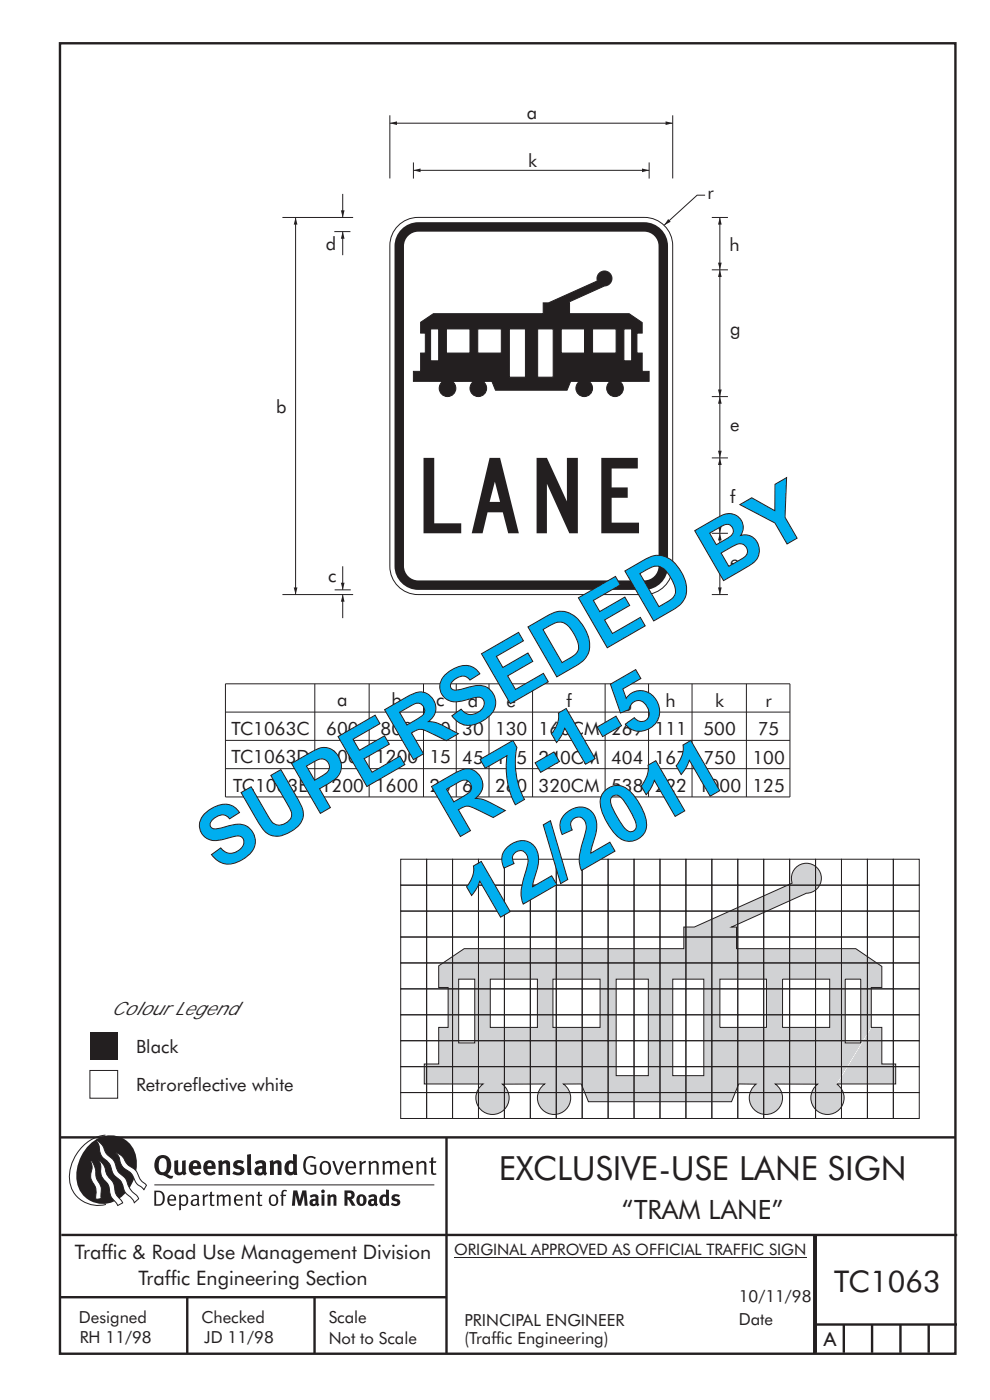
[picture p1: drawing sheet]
<svg xmlns="http://www.w3.org/2000/svg" width="210mm" height="297mm" viewBox="0 0 210 297" stroke-linecap="round" stroke-linejoin="round" font-family="sans-serif">
<g fill="none" stroke="#231f20" stroke-width=".51">
<path d="M12.7 9.2h190v278h-190zM12.7 241.3h190M94.7 241.4v45.8M12.7 275.2h82M13 262h190M39.7 275.2v12M66.7 275.2v12M172.7 262.2v25M173 262.1v24.9M173 281h30M179 281v6M185 281v6"/>
<path d="M191 281v6M197 281v6"/>
</g>
<path d="M96.3 266.7h74.7" fill="none" stroke="#231f20" stroke-width=".21"/>
<path d="M19.1 218.9h5.9v5.9h-5.9z" fill-rule="evenodd" fill="#231f20"/>
<path d="M19.1 227.1h5.9v5.9h-5.9z" fill-rule="evenodd" fill="#fff" stroke="#231f20" stroke-width=".21"/>
<path d="M93.1 204.9l5.4-3.6h46.6v-4.6h2.2l20.7-9.3a3.2 3.2 0 0 1 2.4-4.2 3.2 3.2 0 0 1 3.9 2.9 3.2 3.2 0 0 1-3.4 3.4l-15.7 7.2h1v4.6h25.3l5.6 3.7v4.5h-2.3v8.5l-7.3 12a3.5 3.5 0 0 1 .6 5.2 3.5 3.5 0 0 1-5.3 0 3.5 3.5 0 0 1 .6-5.2h-8.9a3.5 3.5 0 0 1 .6 5.2 3.5 3.5 0 0 1-5.3 .1 3.5 3.5 0 0 1 .6-5.3h-3.7l-1.5 3.7h-30.4l-1.5-3.7h-3.8a3.5 3.5 0 0 1 .7 5.2 3.5 3.5 0 0 1-5.3 0 3.5 3.5 0 0 1 .6-5.2h-8.9a3.5 3.5 0 0 1 .5 5.3 3.5 3.5 0 0 1-5.3-.1 3.5 3.5 0 0 1 .7-5.2h-12.5v-4.3h3.1v-7.7h2v-8.5h-2zM97.3 207.7v13.6h3.4v-13.6zM104 207.7h10v10.3h-10zM130.7 207.7v20.5h6.8v-20.5zM117.3 207.7v10.3h10v-10.3zM142.7 207.7h6.6v20.5h-6.6zM152.7 207.7h9.9v10.3h-9.9zM166 207.7v10.3zM166 207.7h10v10.3h-10zM179.3 207.7v13.6h3.3v-13.6zM184.8 218l-7.3 12h12.5v-4.3h-2.9v-7.7zM152.7 218h9.9zM179.3 207.7h3.3z" fill-rule="evenodd" fill="#d1d2d4" stroke="#231f20" stroke-width=".21"/>
<g fill="none" stroke="#231f20" stroke-width=".21">
<path d="M152.7 46.1v11.1M47.8 145.1h119.8v24h-119.8zM47.8 151.1h119.8M47.8 157.1h119.8M66.8 145.1v24M78.3 145.1v24M89.8 145.1v24M96.8 145.1v24M103.7 145.1v24M113 145.1v24M128.4 145.1v24M137.6 145.1v24"/>
<path d="M146.8 145.1v24M158.3 145.1v24M47.8 163.1h119.8M85 182.3h5.5v5.5h-5.5zM85 187.8h5.5v5.5h-5.5zM85 193.3h5.5v5.5h-5.5zM85 198.8h5.5v5.5h-5.5zM90.5 182.3h5.5v5.5h-5.5zM90.5 187.8h5.5v5.5h-5.5zM90.5 193.3h5.5v5.5h-5.5zM90.5 198.8h5.5v5.5h-5.5zM96 182.3h5.5v5.5h-5.5z"/>
<path d="M96 187.8h5.5v5.5h-5.5zM96 193.3h5.5v5.5h-5.5zM96 198.8h5.5v5.5h-5.5zM101.5 182.3h5.5v5.5h-5.5zM101.5 187.8h5.5v5.5h-5.5zM101.5 193.3h5.5v5.5h-5.5zM101.5 198.8h5.5v5.5h-5.5zM107 182.3h5.5v5.5h-5.5zM107 187.8h5.5v5.5h-5.5zM107 193.3h5.5v5.5h-5.5zM107 198.8h5.5v5.5h-5.5zM112.5 182.3h5.5v5.5h-5.5z"/>
<path d="M112.5 187.8h5.5v5.5h-5.5zM112.5 193.3h5.5v5.5h-5.5zM112.5 198.8h5.5v5.5h-5.5zM118 182.3h5.5v5.5h-5.5zM118 187.8h5.5v5.5h-5.5zM118 193.3h5.5v5.5h-5.5zM118 198.8h5.5v5.5h-5.5zM123.5 182.3h5.5v5.5h-5.5zM123.5 187.8h5.5v5.5h-5.5zM123.5 193.3h5.5v5.5h-5.5zM123.5 198.8h5.5v5.5h-5.5zM129 182.3h5.5v5.5h-5.5z"/>
<path d="M129 187.8h5.5v5.5h-5.5zM129 193.3h5.5v5.5h-5.5zM129 198.8h5.5v5.5h-5.5zM134.5 182.3h5.5v5.5h-5.5zM134.5 187.8h5.5v5.5h-5.5zM134.5 193.3h5.5v5.5h-5.5zM134.5 198.8h5.5v5.5h-5.5zM140 182.3h5.5v5.5h-5.5zM140 187.8h5.5v5.5h-5.5zM140 193.3h5.5v5.5h-5.5zM140 198.8h5.5v5.5h-5.5zM145.5 182.3h5.5v5.5h-5.5z"/>
<path d="M145.5 187.8h5.5v5.5h-5.5zM145.5 193.3h5.5v5.5h-5.5zM145.5 198.8h5.5v5.5h-5.5zM151 182.3h5.5v5.5h-5.5zM151 187.8h5.5v5.5h-5.5zM151 193.3h5.5v5.5h-5.5zM151 198.8h5.5v5.5h-5.5zM156.5 182.3h5.5v5.5h-5.5zM156.5 187.8h5.5v5.5h-5.5zM156.5 193.3h5.5v5.5h-5.5zM156.5 198.8h5.5v5.5h-5.5zM162 182.3h5.5v5.5h-5.5z"/>
<path d="M162 187.8h5.5v5.5h-5.5zM162 193.3h5.5v5.5h-5.5zM162 198.8h5.5v5.5h-5.5zM167.5 182.3h5.5v5.5h-5.5zM167.5 187.8h5.5v5.5h-5.5zM167.5 193.3h5.5v5.5h-5.5zM167.5 198.8h5.5v5.5h-5.5zM173 182.3h5.5v5.5h-5.5zM173 187.8h5.5v5.5h-5.5zM173 193.3h5.5v5.5h-5.5zM173 198.8h5.5v5.5h-5.5zM178.5 182.3h5.5v5.5h-5.5z"/>
<path d="M178.5 187.8h5.5v5.5h-5.5zM178.5 193.3h5.5v5.5h-5.5zM178.5 198.8h5.5v5.5h-5.5zM184 182.3h5.5v5.5h-5.5zM184 187.8h5.5v5.5h-5.5zM184 193.3h5.5v5.5h-5.5zM184 198.8h5.5v5.5h-5.5zM189.5 182.3h5.5v5.5h-5.5zM189.5 187.8h5.5v5.5h-5.5zM189.5 193.3h5.5v5.5h-5.5zM189.5 198.8h5.5v5.5h-5.5zM85 204.3h5.5v5.5h-5.5z"/>
<path d="M85 209.8h5.5v5.5h-5.5zM85 215.3h5.5v5.5h-5.5zM90.5 204.3h5.5v5.5h-5.5zM90.5 209.8h5.5v5.5h-5.5zM90.5 215.3h5.5v5.5h-5.5zM96 204.3h5.5v5.5h-5.5zM96 209.8h5.5v5.5h-5.5zM96 215.3h5.5v5.5h-5.5zM101.5 204.3h5.5v5.5h-5.5zM101.5 209.8h5.5v5.5h-5.5zM101.5 215.3h5.5v5.5h-5.5zM107 204.3h5.5v5.5h-5.5z"/>
<path d="M107 209.8h5.5v5.5h-5.5zM107 215.3h5.5v5.5h-5.5zM112.5 204.3h5.5v5.5h-5.5zM112.5 209.8h5.5v5.5h-5.5zM112.5 215.3h5.5v5.5h-5.5zM118 204.3h5.5v5.5h-5.5zM118 209.8h5.5v5.5h-5.5zM118 215.3h5.5v5.5h-5.5zM123.5 204.3h5.5v5.5h-5.5zM123.5 209.8h5.5v5.5h-5.5zM123.5 215.3h5.5v5.5h-5.5zM129 204.3h5.5v5.5h-5.5z"/>
<path d="M129 209.8h5.5v5.5h-5.5zM129 215.3h5.5v5.5h-5.5zM134.5 204.3h5.5v5.5h-5.5zM134.5 209.8h5.5v5.5h-5.5zM134.5 215.3h5.5v5.5h-5.5zM140 204.3h5.5v5.5h-5.5zM140 209.8h5.5v5.5h-5.5zM140 215.3h5.5v5.5h-5.5zM145.5 204.3h5.5v5.5h-5.5zM145.5 209.8h5.5v5.5h-5.5zM145.5 215.3h5.5v5.5h-5.5zM151 204.3h5.5v5.5h-5.5z"/>
<path d="M151 209.8h5.5v5.5h-5.5zM151 215.3h5.5v5.5h-5.5zM156.5 204.3h5.5v5.5h-5.5zM156.5 209.8h5.5v5.5h-5.5zM156.5 215.3h5.5v5.5h-5.5zM162 204.3h5.5v5.5h-5.5zM162 209.8h5.5v5.5h-5.5zM162 215.3h5.5v5.5h-5.5zM167.5 204.3h5.5v5.5h-5.5zM167.5 209.8h5.5v5.5h-5.5zM167.5 215.3h5.5v5.5h-5.5zM173 204.3h5.5v5.5h-5.5z"/>
<path d="M173 209.8h5.5v5.5h-5.5zM173 215.3h5.5v5.5h-5.5zM178.5 204.3h5.5v5.5h-5.5zM178.5 209.8h5.5v5.5h-5.5zM178.5 215.3h5.5v5.5h-5.5zM184 204.3h5.5v5.5h-5.5zM184 209.8h5.5v5.5h-5.5zM184 215.3h5.5v5.5h-5.5zM189.5 204.3h5.5v5.5h-5.5zM189.5 209.8h5.5v5.5h-5.5zM189.5 215.3h5.5v5.5h-5.5zM85 220.8h5.5v5.5h-5.5z"/>
<path d="M85 226.3h5.5v5.5h-5.5zM85 231.8h5.5v5.5h-5.5zM90.5 220.8h5.5v5.5h-5.5zM90.5 226.3h5.5v5.5h-5.5zM90.5 231.8h5.5v5.5h-5.5zM96 220.8h5.5v5.5h-5.5zM96 226.3h5.5v5.5h-5.5zM96 231.8h5.5v5.5h-5.5zM101.5 220.8h5.5v5.5h-5.5zM101.5 226.3h5.5v5.5h-5.5zM101.5 231.8h5.5v5.5h-5.5zM107 220.8h5.5v5.5h-5.5z"/>
<path d="M107 226.3h5.5v5.5h-5.5zM107 231.8h5.5v5.5h-5.5zM112.5 220.8h5.5v5.5h-5.5zM112.5 226.3h5.5v5.5h-5.5zM112.5 231.8h5.5v5.5h-5.5zM118 220.8h5.5v5.5h-5.5zM118 226.3h5.5v5.5h-5.5zM118 231.8h5.5v5.5h-5.5zM123.5 220.8h5.5v5.5h-5.5zM123.5 226.3h5.5v5.5h-5.5zM123.5 231.8h5.5v5.5h-5.5zM129 220.8h5.5v5.5h-5.5z"/>
<path d="M129 226.3h5.5v5.5h-5.5zM129 231.8h5.5v5.5h-5.5zM134.5 220.8h5.5v5.5h-5.5zM134.5 226.3h5.5v5.5h-5.5zM134.5 231.8h5.5v5.5h-5.5zM140 220.8h5.5v5.5h-5.5zM140 226.3h5.5v5.5h-5.5zM140 231.8h5.5v5.5h-5.5zM145.5 220.8h5.5v5.5h-5.5zM145.5 226.3h5.5v5.5h-5.5zM145.5 231.8h5.5v5.5h-5.5zM151 220.8h5.5v5.5h-5.5z"/>
<path d="M151 226.3h5.5v5.5h-5.5zM151 231.8h5.5v5.5h-5.5zM156.5 220.8h5.5v5.5h-5.5zM156.5 226.3h5.5v5.5h-5.5zM156.5 231.8h5.5v5.5h-5.5zM162 220.8h5.5v5.5h-5.5zM162 226.3h5.5v5.5h-5.5zM162 231.8h5.5v5.5h-5.5zM167.5 220.8h5.5v5.5h-5.5zM167.5 226.3h5.5v5.5h-5.5zM167.5 231.8h5.5v5.5h-5.5zM173 220.8h5.5v5.5h-5.5z"/>
<path d="M173 226.3h5.5v5.5h-5.5zM173 231.8h5.5v5.5h-5.5zM178.5 220.8h5.5v5.5h-5.5zM178.5 226.3h5.5v5.5h-5.5zM178.5 231.8h5.5v5.5h-5.5zM184 220.8h5.5v5.5h-5.5zM184 226.3h5.5v5.5h-5.5zM184 231.8h5.5v5.5h-5.5zM189.5 220.8h5.5v5.5h-5.5zM189.5 226.3h5.5v5.5h-5.5zM189.5 231.8h5.5v5.5h-5.5z"/>
</g>
<g fill="#231f20">
<path d="M152.7 46.1l.4 1.5h-.8z"/>
<path d="M152.3 55.7h.8l-.4 1.5z"/>
</g>
<path d="M152.7 113.1v13" fill="none" stroke="#231f20" stroke-width=".21"/>
<g fill="#231f20">
<path d="M152.7 113.1l.4 1.5h-.8z"/>
<path d="M152.3 124.6h.8l-.4 1.5z"/>
</g>
<path d="M152.7 97.1v16" fill="none" stroke="#231f20" stroke-width=".21"/>
<g fill="#231f20">
<path d="M152.7 97.1l.4 1.5h-.8z"/>
<path d="M152.3 111.6h.8l-.4 1.5z"/>
</g>
<path d="M152.7 84.1v13" fill="none" stroke="#231f20" stroke-width=".21"/>
<g fill="#231f20">
<path d="M152.7 84.1l.4 1.5h-.8z"/>
<path d="M152.3 95.6h.8l-.4 1.5z"/>
</g>
<path d="M152.7 57.2v26.9" fill="none" stroke="#231f20" stroke-width=".21"/>
<g fill="#231f20">
<path d="M152.7 57.2l.4 1.6h-.8z"/>
<path d="M152.3 82.6h.8l-.4 1.5z"/>
</g>
<path d="M87.7 36.1h50" fill="none" stroke="#231f20" stroke-width=".21"/>
<g fill="#231f20">
<path d="M87.7 36.1l1.5-.4v.8z"/>
<path d="M136.2 35.7l1.5 .4-1.5 .4z"/>
</g>
<path d="M82.7 26.1h60" fill="none" stroke="#231f20" stroke-width=".21"/>
<g fill="#231f20">
<path d="M82.7 26.1l1.5-.4v.8z"/>
<path d="M141.2 25.7l1.5 .4-1.5 .4z"/>
</g>
<path d="M82.7 24.5v13.4M87.7 34.5v3.4M137.7 34.5v3.4M142.7 24.5v13.4M149.6 41.4h-1.7l-7 6.4M151 46.1h3.4M151 57.2h3.4M151 84.1h3.4M151 97.1h3.4M151 113.1h3.4M151 126.1h3.4" fill="none" stroke="#231f20" stroke-width=".21"/>
<path d="M141.7 46.5l.6 .5-1.4 .8z" fill="#231f20"/>
<path d="M84.4 47.9a6 6 0 0 1 4.3-1.8h48a6 6 0 0 1 6 6v68.1a6 6 0 0 1-6 5.9h-48a6 6 0 0 1-6-5.9v-68.1a5.9 5.9 0 0 1 1.7-4.2z" fill-rule="evenodd" fill="#fff" stroke="#231f20" stroke-width=".21"/>
<path d="M85.5 48.3a5 5 0 0 1 3.2-1.2h47.9a5.1 5.1 0 0 1 5.1 5.1v67.9a5.1 5.1 0 0 1-5.1 5h-47.9a5.1 5.1 0 0 1-5-5v-67.9a5 5 0 0 1 1.8-3.9z" fill-rule="evenodd" fill="#231f20"/>
<path d="M86.4 50.3a3 3 0 0 1 2.3-1.2h47.9a3.1 3.1 0 0 1 3.1 3.1v67.9a3.1 3.1 0 0 1-3.1 3h-47.9a3.1 3.1 0 0 1-3-3v-67.9l.1-.7z" fill-rule="evenodd" fill="#fff"/>
<path d="M89.2 68.4v2.3h1v4.2h-1v3.9h-1.5v2.1h6.2a1.78 1.78 0 0 0-.3 2.6 1.78 1.78 0 0 0 2.7 .1 1.78 1.78 0 0 0-.3-2.7h4.5a1.77 1.77 0 0 0-.4 2.6 1.77 1.77 0 0 0 2.7 0 1.77 1.77 0 0 0-.3-2.6h1.8l.8 1.9h15.2l.7-1.9h1.9a1.77 1.77 0 0 0-.3 2.6 1.77 1.77 0 0 0 2.6 0 1.77 1.77 0 0 0-.3-2.6h4.5a1.77 1.77 0 0 0-.3 2.6 1.77 1.77 0 0 0 2.7 0 1.77 1.77 0 0 0-.3-2.6h6.2v-2.1h-1.5v-3.9h-1.1v-4.2h1.1v-2.3l-2.7-1.9h-12.7v-2.2h-.5l7.9-3.6a1.6 1.6 0 0 0 1.6-1.7 1.6 1.6 0 0 0-1.9-1.5 1.6 1.6 0 0 0-1.2 2.1l-10.4 4.7h-1.1v2.2h-23.3zM91.3 69.8v6.7h1.7v-6.7zM94.7 69.8h5v5.1h-5zM108 69.8v10.2h3.5v-10.2zM101.3 69.8v5.1h5v-5.1zM114 69.8h3.3v10.2h-3.3zM119 69.8h5v5.1h-5zM125.7 69.8v5.1zM125.7 69.8h5v5.1h-5zM132.3 69.8v6.7h1.7v-6.7zM119 74.9h5zM132.3 69.8h1.7z" fill-rule="evenodd" fill="#231f20" stroke="#231f20" stroke-width=".21"/>
<path d="M59.9 46.1h15M62.7 46.1v80M59.9 126.1h15" fill="none" stroke="#231f20" stroke-width=".21"/>
<g fill="#231f20">
<path d="M62.7 46.1l.4 1.5h-.8z"/>
<path d="M62.3 124.6h.8l-.4 1.5z"/>
</g>
<path d="M70.9 49.1h3.4M71 125.1h3.4M72.7 120.1v5" fill="none" stroke="#231f20" stroke-width=".21"/>
<path d="M72.3 123.6h.8l-.4 1.5z" fill="#231f20"/>
<path d="M72.7 41.1v5" fill="none" stroke="#231f20" stroke-width=".21"/>
<path d="M72.3 44.6h.8l-.4 1.5z" fill="#231f20"/>
<path d="M72.7 126.1v5" fill="none" stroke="#231f20" stroke-width=".21"/>
<path d="M72.7 126.1l.4 1.5h-.8z" fill="#231f20"/>
<path d="M72.7 49.1v5" fill="none" stroke="#231f20" stroke-width=".21"/>
<g fill="#231f20">
<path d="M72.7 49.1l.4 1.5h-.8z"/>
<path d="M64.9 245.6a1.61 1.61 0 0 1 2.1 0l-.2 .3a1.17 1.17 0 0 0-1.4-.2 1.17 1.17 0 0 0-.6 1.3 1.42 1.42 0 0 0 1.2 1.8l.7-.1v-1.2h-.8l-.1-.4h1.3v1.8a1.82 1.82 0 0 1-2.2 0 1.82 1.82 0 0 1-.6-2.1l.2-.7z" fill-rule="evenodd"/>
<path d="M68.2 246.5a1.77 1.77 0 0 0 .4 2.7 1.39 1.39 0 0 0 1.4-.5 1.39 1.39 0 0 0 .2-1.5 1.19 1.19 0 0 0-2-.7zM68.5 246.8a.83 .83 0 0 1 1 .1 .83 .83 0 0 1 .2 .9 .75 .75 0 0 1-.6 1.1 .75 .75 0 0 1-.8-.9v-.9z" fill-rule="evenodd"/>
<path d="M70.5 246.3h.4l.8 2.4 .8-2.4h.5l-1.1 2.9h-.4z" fill-rule="evenodd"/>
<path d="M73.6 246.7a1.74 1.74 0 0 0 .5 2.5l.9-.1 .5-.2-.2-.3a.89 .89 0 0 1-1.1 .2 .89 .89 0 0 1-.4-1h1.7a1.15 1.15 0 0 0-.4-1.4 1.15 1.15 0 0 0-1.5 .3zM74 246.8a.67 .67 0 0 1 .8-.1 .67 .67 0 0 1 .3 .8h-1.3z" fill-rule="evenodd"/>
<path d="M76.2 246.4l.4-.1 .1 .4 .5-.4h.5l-.2 .5a.61 .61 0 0 0-.8 .6v1.8h-.4z" fill-rule="evenodd"/>
<path d="M78.1 246.4l.5-.1 .1 .4a.89 .89 0 0 1 .9-.4 .89 .89 0 0 1 .7 .7v2.2h-.4v-2.2l-.1-.2-.3-.1-.8 .3v2.2h-.4z" fill-rule="evenodd"/>
<path d="M81.1 246.4l.4-.1 .1 .4a.83 .83 0 0 1 .8-.4 .83 .83 0 0 1 .7 .4 .86 .86 0 0 1 .9-.4 .86 .86 0 0 1 .7 .7v2.2h-.4l-.1-2.4a.5 .5 0 0 0-.8 .1l-.2 .2v2.1h-.5v-2.3l-.4-.2-.7 .3v2.2h-.4z" fill-rule="evenodd"/>
<path d="M85.7 246.7a1.74 1.74 0 0 0 .5 2.5l.9-.1 .5-.2-.2-.3a.89 .89 0 0 1-1.1 .2 .89 .89 0 0 1-.4-1h1.7a1.15 1.15 0 0 0-.5-1.4 1.15 1.15 0 0 0-1.4 .3zM86 246.8a.67 .67 0 0 1 .9-.1 .67 .67 0 0 1 .3 .8h-1.3z" fill-rule="evenodd"/>
<path d="M88.3 246.4l.4-.1 .1 .4a.89 .89 0 0 1 .9-.4 .89 .89 0 0 1 .7 .7v2.2h-.4v-2.2l-.1-.2-.3-.1-.8 .3v2.2h-.4z" fill-rule="evenodd"/>
<path d="M91.5 245.6l.4-.1v.8h.7l-.2 .4h-.5v2.1l.1 .1h.5l.1 .3a.71 .71 0 0 1-1.2-.6v-1.9h-.3v-.4h.3z" fill-rule="evenodd"/>
<path d="M37 246.3l.8-.2v2a.46 .46 0 0 0 .2 .6 .46 .46 0 0 0 .6-.2v-2.2l.8-.2v2.4l.2 .5-.6 .3-.2-.3a1.03 1.03 0 0 1-1.2 .3 1.03 1.03 0 0 1-.6-1.1z" fill-rule="evenodd"/>
<path d="M40.4 246.5a1.64 1.64 0 0 0 0 2.3 1.64 1.64 0 0 0 2.3 .1l-.4-.4a.78 .78 0 0 1-.9 .2 .78 .78 0 0 1-.5-.7h1.8a1.37 1.37 0 0 0-.6-1.7 1.37 1.37 0 0 0-1.7 .2zM41 246.9a.48 .48 0 0 1 .7-.1 .48 .48 0 0 1 .2 .6h-1z" fill-rule="evenodd"/>
<path d="M43.5 246.5a1.65 1.65 0 0 0-.2 2 1.65 1.65 0 0 0 1.9 .7l.5-.3-.3-.4a.78 .78 0 0 1-.9 .3 .78 .78 0 0 1-.5-.8h1.8a1.37 1.37 0 0 0-.6-1.7 1.37 1.37 0 0 0-1.7 .2zM44.1 246.9a.48 .48 0 0 1 .6-.1 .48 .48 0 0 1 .2 .6h-.9z" fill-rule="evenodd"/>
<path d="M46.3 246.3l.7-.2 .1 .4a.95 .95 0 0 1 1-.3 .95 .95 0 0 1 .7 .8v2.3h-.8v-2.3l-.3-.2-.5 .3v2.2h-.8z" fill-rule="evenodd"/>
<path d="M49.7 246.5a1.73 1.73 0 0 1 2-.1l-.2 .5-.6-.2a.42 .42 0 0 0-.6 .3l.2 .2a1.23 1.23 0 0 1 1.4 1.1 1.47 1.47 0 0 1-2.3 .9l-.3-.2 .3-.6 .7 .3a.47 .47 0 0 0 .7-.3 .87 .87 0 0 0-1-.5l-.4-.2-.1-.4z" fill-rule="evenodd"/>
<path d="M54.1 246.5l.3 .6 .3-.2a.62 .62 0 0 1 .9 .1v.4a1.21 1.21 0 0 0-1.3 .3 1.21 1.21 0 0 0-.2 1.3 1.19 1.19 0 0 0 1.7 0l.5 .4 .4-.5-.3-.3v-1.4a.96 .96 0 0 0-1.3-1.1zM55 248l.6-.1v.7a.43 .43 0 0 1-.6 .1 .43 .43 0 0 1 0-.7z" fill-rule="evenodd"/>
<path d="M57.2 246.3l.7-.2 .1 .4a.95 .95 0 0 1 1-.3 .95 .95 0 0 1 .7 .8v2.3h-.8v-2.3l-.3-.2-.5 .3v2.2h-.8z" fill-rule="evenodd"/>
<path d="M62.2 244.8v1.5a1.29 1.29 0 0 0-1.4 .2 1.29 1.29 0 0 0-.5 1.3 1.24 1.24 0 0 0 .5 1.3 1.24 1.24 0 0 0 1.5 0l.1 .2h.7l-.1-4.4zM61.5 246.9l.4-.1 .3 .2v1.5l-.3 .1a.48 .48 0 0 1-.6-.4 1.52 1.52 0 0 1 .2-1.3z" fill-rule="evenodd"/>
<path d="M52.4 245l.8-.2 .2 4.5h-.8l-.1-.2z" fill-rule="evenodd"/>
</g>
<path d="M22.4 240.8a9 9 0 0 0-7.4 10.9 6.2 6.2 0 0 0 7.5 3.8M32.7 251.4h59.4" fill="none" stroke="#231f20" stroke-width=".21"/>
<path d="M19.1 242.7a5.7 5.7 0 0 1 6.5-1.4 5.7 5.7 0 0 1 3.4 5.7 8.6 8.6 0 0 1-6.2 8.3 5.7 5.7 0 0 1-6.5-7 9.9 9.9 0 0 1 2.8-5.6z" fill-rule="evenodd" fill="#231f20"/>
<path d="M24.4 244.5a3.1 3.1 0 0 1 2.3 2.2l.8 .7a3.2 3.2 0 0 1 2 2.4l.4 .6 1.2 1.1-.6 .9-.2-.3a3.5 3.5 0 0 1-1.9-2.1 3.8 3.8 0 0 0-2.1-2.2 3.5 3.5 0 0 1-1-2.2zM20.4 241.9a3.4 3.4 0 0 1 1.9 2.4l.7 .9a3.3 3.3 0 0 1 1.7 2.6 4.4 4.4 0 0 0 1.7 2l.3 .3a6.1 6.1 0 0 0 2.5 3.7l.2 .5-.9 .9a6.1 6.1 0 0 0-1.9-2.3l-.4-.7a3.6 3.6 0 0 0-1.9-2.8l-.6-1a3.6 3.6 0 0 0-1.9-2.8 3.7 3.7 0 0 1-.8-2.4zM21 246.1a3.4 3.4 0 0 1 1.5 2.7l.6 1a3.8 3.8 0 0 1 1.4 3.1l.3 .7 1.2 1.6-1 .5-.5-.7a3.2 3.2 0 0 1-1.3-2.8 4.3 4.3 0 0 0-1.4-2.2 4.7 4.7 0 0 1-.5-3zM19.2 246.1a5.1 5.1 0 0 1 1.2 3.7l.3 .7a3.1 3.1 0 0 1 .7 2.9l.1 .9-1.1 .2-.1-.8a3.5 3.5 0 0 0-.9-3.3 3.6 3.6 0 0 1 .1-2.5z" fill-rule="evenodd" fill="#fff" stroke="#231f20" stroke-width=".21"/>
<g fill="#231f20">
<path d="M33.4 245.5a2.51 2.51 0 0 0 .4 3.7l.8 .1a2.78 2.78 0 0 0 2 .7l.2-.6h-.6l-.7-.3a2.56 2.56 0 0 0 0-3.8 1.83 1.83 0 0 0-2.1 .2zM34 245.8a.87 .87 0 0 1 1 .1 .87 .87 0 0 1 .4 .9v.4a1.17 1.17 0 0 1-.9 1.5l-.3-.1a2.38 2.38 0 0 1-.2-2.8z" fill-rule="evenodd"/>
<path d="M33.1 252.9v2.6a1.12 1.12 0 0 0 1.2-.3 1.12 1.12 0 0 0 .2-1.2l-.1-.5-.3-.5zM32.7 252.6h1.1a1.67 1.67 0 0 1 1.2 1.6 1.67 1.67 0 0 1-1.3 1.6h-1zM36.1 253.9l-.2 .5h1.1a.55 .55 0 0 0-.3-.6 .55 .55 0 0 0-.6 .1zM35.8 253.7a.95 .95 0 0 1 1.2-.1 .95 .95 0 0 1 .4 1.1h-1.5a.72 .72 0 0 0 .4 .8 .72 .72 0 0 0 .9-.2l.1 .3a1.15 1.15 0 0 1-1.5 0 1.15 1.15 0 0 1-.2-1.5zM38.4 254.1v1.1a.7 .7 0 0 0 .9 .2 .7 .7 0 0 0 .2-.9 .61 .61 0 0 0-.4-.7 .61 .61 0 0 0-.7 .3zM38 253.5l.3-.1 .1 .4a.95 .95 0 0 1 1.2-.2 .95 .95 0 0 1 .3 1.2 .92 .92 0 0 1-.5 .9 .92 .92 0 0 1-1-.1v1.1l-.4 .1zM40.9 254.8a.5 .5 0 0 0 .2 .8 .5 .5 0 0 0 .7-.4v-.6zM40.5 253.7a1 1 0 0 1 1.7 .3v1.4l.2 .2-.2 .3-.3-.4a.78 .78 0 0 1-1.4 0 .78 .78 0 0 1 .8-1.1h.5a.58 .58 0 0 0-.3-.7 .58 .58 0 0 0-.7 .2zM43 253.5l.3-.1 .1 .4 .3-.3 .5-.1-.2 .4a.52 .52 0 0 0-.6 .5v1.5h-.4zM44.6 252.9l.4-.1-.1 .7h.6l-.1 .2h-.5v1.5a.35 .35 0 0 0 .6 .3v.3a.57 .57 0 0 1-.6 .1 .57 .57 0 0 1-.3-.6v-1.6h-.3v-.2h.3zM45.9 253.5l.4-.1 .1 .4 .2-.2a.64 .64 0 0 1 1 .2 .7 .7 0 0 1 .8-.4 .7 .7 0 0 1 .5 .6v1.8h-.4v-1.7l-.2-.4-.7 .4v1.7h-.3v-1.7a.38 .38 0 0 0-.3-.4 .38 .38 0 0 0-.5 .2l-.1 .2v1.7h-.4zM50.2 253.9l-.2 .5h1.1a.55 .55 0 0 0-.2-.6 .55 .55 0 0 0-.7 .1zM49.9 253.7a.95 .95 0 0 1 1.2-.1 .95 .95 0 0 1 .4 1.1h-1.5a.72 .72 0 0 0 .4 .8 .72 .72 0 0 0 .9-.2l.1 .3a1.15 1.15 0 0 1-1.5 0 1.15 1.15 0 0 1-.2-1.5zM52.1 253.5l.3-.1 .1 .4a.72 .72 0 0 1 .8-.4 .72 .72 0 0 1 .6 .6v1.8h-.4v-1.6a.45 .45 0 0 0-.3-.5 .45 .45 0 0 0-.5 .2l-.2 .2v1.7h-.3zM54.7 252.9l.4-.1v.7h.6l-.1 .2h-.5v1.5a.35 .35 0 0 0 .5 .3v.3a.57 .57 0 0 1-.6 .1 .57 .57 0 0 1-.3-.6v-1.6h-.3v-.2h.3zM57.6 253.8l-.2 .8a.65 .65 0 0 0 .3 .8 .65 .65 0 0 0 .8-.2l.1-.1a.93 .93 0 0 0-.7-1.4zM57.3 253.7a1.12 1.12 0 0 1 1.4 0 1.12 1.12 0 0 1 .2 1.5 1.01 1.01 0 0 1-1.2 .6 1.01 1.01 0 0 1-.7-1.2zM59.9 252.6l.5-.2 .5 .1-.2 .3-.3-.1-.3 .2v.6h.6l-.1 .2h-.5v2.1h-.4v-2.1h-.2v-.2h.2zM62.2 252.5l-.3 3.3h.7l.1-2.3 .6 2.3h.5l.7-2.3 .1 2.3h.7l-.3-3.3h-.9l-.5 2.2-.5-2.2zM65.7 253.7l.3 .4a.51 .51 0 0 1 .5-.3 .51 .51 0 0 1 .4 .4v.1a.88 .88 0 0 0-1.1 .3 .88 .88 0 0 0 .2 1.2 .9 .9 0 0 0 1.1-.2l.3 .3 .4-.4-.3-.3v-1a.87 .87 0 0 0-.4-.9 .87 .87 0 0 0-1 .2zM66.4 254.8l.5-.1v.6l-.1 .1h-.3l-.2-.2zM68.2 253.4v2.4h.6v-2.5zM68.1 252.7a.4 .4 0 0 0 .8 0 .4 .4 0 0 0-.8 0zM69.4 253.5l.1 2.3h.6v-1.7a.33 .33 0 0 1 .4-.2 .33 .33 0 0 1 .2 .3v1.6h.7v-1.8a.75 .75 0 0 0-.6-.6 .75 .75 0 0 0-.8 .2v-.3zM73.1 252.5v3.3h.6v-1.4l.3 .3 .7 1.1h.7l-.9-1.4a.94 .94 0 0 0 .7-1 .94 .94 0 0 0-.9-.9zM73.7 253.1a.51 .51 0 0 1 .7 .1 .51 .51 0 0 1-.1 .7h-.6zM75.9 253.7a1.19 1.19 0 0 0-.1 1.7 1.19 1.19 0 0 0 1.7 0 1.19 1.19 0 0 0 0-1.6 1.19 1.19 0 0 0-1.6-.1zM76.5 253.9l.2-.1a.99 .99 0 0 1 0 1.6 1.06 1.06 0 0 1-.2-1.5zM78.1 253.7l.3 .4a.51 .51 0 0 1 .5-.3 .51 .51 0 0 1 .4 .4v.1a.88 .88 0 0 0-1.1 .3 .88 .88 0 0 0 .2 1.2 .9 .9 0 0 0 1.1-.2l.3 .3 .4-.4-.2-.3v-1a.87 .87 0 0 0-.5-.9 .87 .87 0 0 0-1 .2zM78.9 254.8l.4-.1v.6l-.1 .1h-.3l-.2-.2zM81.9 252.3v1.2a1.2 1.2 0 0 0-1.4 .6 1.2 1.2 0 0 0 .2 1.4l.5 .3 .8-.1v.1h.6l-.1-3.4zM81.4 253.9l.5 .1-.1 1.2a.46 .46 0 0 1-.5 0 .46 .46 0 0 1-.2-.6zM83.3 253.5a.79 .79 0 0 0-.2 1 .79 .79 0 0 0 1 .4 .33 .33 0 0 1 0 .5 .33 .33 0 0 1-.5-.1l-.5-.2-.2 .5a1.15 1.15 0 0 0 1.2 .3 1.15 1.15 0 0 0 .8-1 1.49 1.49 0 0 0-1.2-.8 .4 .4 0 0 1 .3-.3 .4 .4 0 0 1 .4 .1l.2 .1 .2-.4a1.47 1.47 0 0 0-1.5-.1z" fill-rule="evenodd"/>
</g>
<g font-size="17.1" fill="#00aeef">
<text x="96.6" y="178.1" transform="rotate(-30 96.6 178.1)">R7-1-5</text>
<text x="46.3" y="185" transform="rotate(-30 46.3 185)">SUPERSEDED BY</text>
<text x="102.4" y="196.8" transform="rotate(-30 102.4 196.8)">12/2011</text>
</g>
<text font-size="16" fill="#231f20" x="89.8" y="113.1">LANE</text>
<text font-size="7.1" fill="#231f20" x="105.8" y="250.3">EXCLUSIVE-USE LANE SIGN</text>
<text font-size="6.3" fill="#231f20" x="177" y="274">TC1063</text>
<text font-size="5.6" fill="#231f20" x="131.9" y="258.6">“TRAM LANE”</text>
<g font-size="4.2" fill="#231f20">
<text x="15.9" y="267">Traffic &amp; Road Use Management Division</text>
<text x="29.4" y="272.6">Traffic Engineering Section</text>
<text x="174.7" y="285.6">A</text>
</g>
<g font-size="3.9" fill="#231f20">
<text x="111.7" y="25.3">a</text>
<text x="112" y="35.3">k</text>
<text x="150.1" y="42.3">r</text>
<text x="69.1" y="53.1">d</text>
<text x="154.7" y="53.2">h</text>
<text x="154.9" y="71.2">g</text>
<text x="58.6" y="87.6">b</text>
<text x="154.9" y="91.5">e</text>
<text x="154.9" y="106.6">f</text>
<text x="69.6" y="123.5">c</text>
<text x="154.9" y="120.5">e</text>
<text x="71.5" y="149.8">a</text>
<text x="83.1" y="149.8">b</text>
<text x="92.5" y="149.8">c</text>
<text x="99.2" y="150">d</text>
<text x="107.4" y="150">e</text>
<text x="120.2" y="150">f</text>
<text x="132" y="150">g</text>
<text x="141.2" y="150">h</text>
<text x="151.7" y="150">k</text>
<text x="162.4" y="150">r</text>
<text x="49.1" y="155.9">TC1063C</text>
<text x="69.2" y="155.9">600</text>
<text x="80.7" y="155.9">800</text>
<text x="91.1" y="155.9">10</text>
<text x="49.1" y="161.9">TC1063D</text>
<text x="69.2" y="161.9">900</text>
<text x="79.6" y="161.9">1200</text>
<text x="91.1" y="161.9">15</text>
<text x="98.1" y="156">30</text>
<text x="105" y="156">130</text>
<text x="114.2" y="156">160CM</text>
<text x="129.6" y="156">269</text>
<text x="138.8" y="156">111</text>
<text x="149.2" y="156">500</text>
<text x="160.7" y="156">75</text>
<text x="49.5" y="168">TC1063E</text>
<text x="68.1" y="168">1200</text>
<text x="79.6" y="168">1600</text>
<text x="91.1" y="168">20</text>
<text x="98.1" y="162.1">45</text>
<text x="105" y="162.1">195</text>
<text x="114.2" y="162.1">240CM</text>
<text x="129.6" y="162.1">404</text>
<text x="138.8" y="162.1">167</text>
<text x="149.2" y="162.1">750</text>
<text x="159.6" y="162.1">100</text>
<text x="98.1" y="168.1">60</text>
<text x="105" y="168.1">260</text>
<text x="114.2" y="168.1">320CM</text>
<text x="129.6" y="168.1">538</text>
<text x="138.8" y="168.1">222</text>
<text x="148.1" y="168.1">1000</text>
<text x="159.6" y="168.1">125</text>
<text x="23.6" y="215.4">Colour Legend</text>
<text x="28.9" y="223.3">Black</text>
<text x="28.9" y="231.5">Retroreflective white</text>
</g>
<g font-size="3.5" fill="#231f20">
<text x="16.7" y="280.6">Designed</text>
<text x="42.7" y="280.6">Checked</text>
<text x="69.7" y="280.6">Scale</text>
<text x="98.5" y="281.3">PRINCIPAL ENGINEER</text>
<text x="156.7" y="281.2">Date</text>
<text x="156.7" y="276.2">10/11/98</text>
<text x="16.9" y="284.8">RH 11/98</text>
<text x="43.3" y="284.8">JD 11/98</text>
<text x="69.7" y="285.2">Not to Scale</text>
<text x="98.5" y="285.1">(Traffic Engineering)</text>
</g>
<text font-size="3.4" fill="#231f20" x="96.3" y="266.3">ORIGINAL APPROVED AS OFFICIAL TRAFFIC SIGN</text>
</svg>
